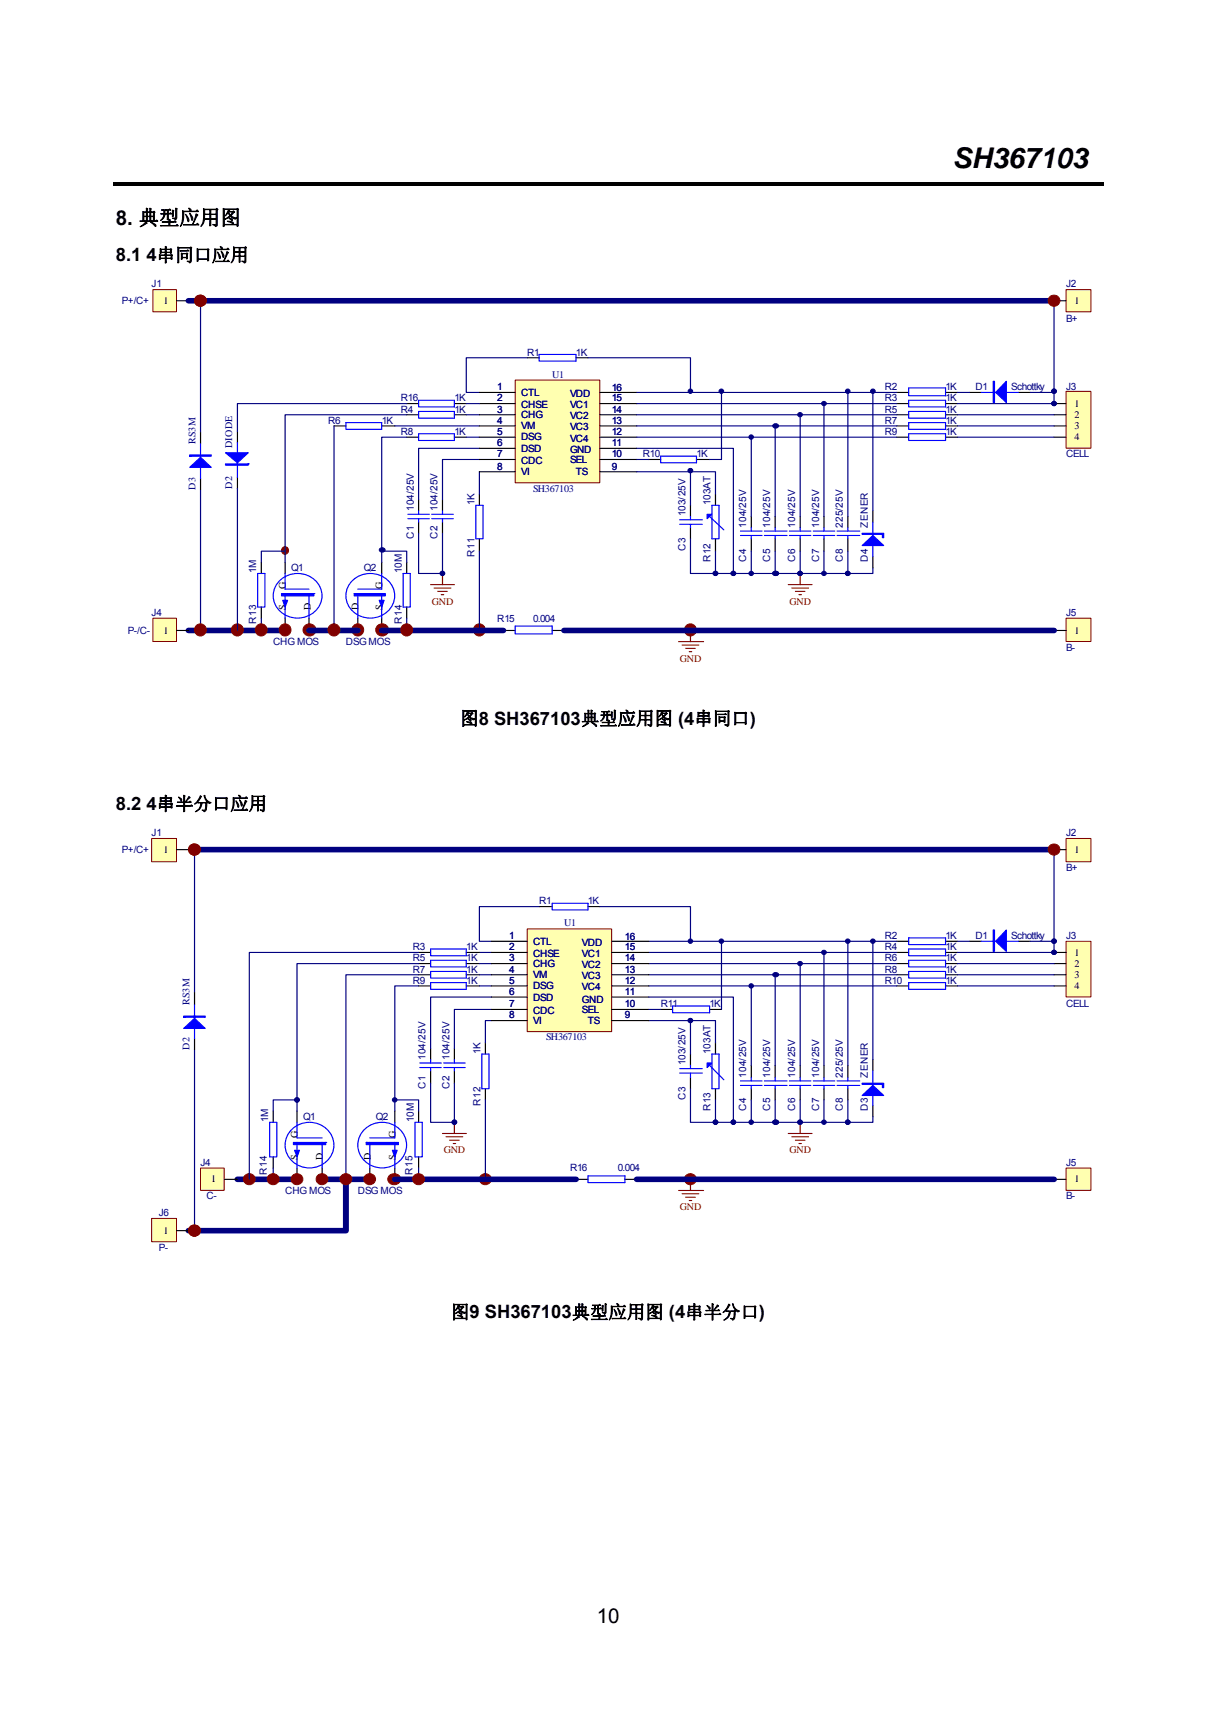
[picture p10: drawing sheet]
<svg xmlns="http://www.w3.org/2000/svg" width="210mm" height="297mm" viewBox="0 0 210 297" stroke-linecap="round" stroke-linejoin="round" font-family="sans-serif">
<path d="M19.5 31.5h171.1v.5h-171.1z" fill="#000"/>
<path d="M49.2 97.1v1.9M49.2 106.8v2.1M53.4 106.8v2.1M86.9 108.9h2.1M95.4 108.9h2" fill="none" stroke="#000" stroke-width=".2"/>
<path d="M49.2 99v2.7h4.2M48.4 100.2a4.3 4.3 0 0 1 4.5-.9 4.3 4.3 0 0 1 2.7 3.6 4.2 4.2 0 0 1-4.2 3.8 4.2 4.2 0 0 1-4.2-3.8 3.7 3.7 0 0 1 1.2-2.7zM49.2 102.5v4.3M53.4 102.5v4.3M89 108.1h6.4v1.4h-6.4z" fill="none" stroke="#00f" stroke-width=".2"/>
<g fill="#00f" stroke="#00f" stroke-width=".2">
<path d="M48.8 103.7h.9l-.5 1.1z"/>
<path d="M48.6 102.5h5.6v.4h-5.6z" fill-rule="evenodd"/>
</g>
<path d="M184.1 106.8h4.3v4h-4.3z" fill="#ffffb0"/>
<path d="M184.1 106.8h4.3v4h-4.3z" fill="none" stroke="#800000" stroke-width=".17"/>
<path d="M182 108.9h2.1" fill="none" stroke="#000" stroke-width=".2"/>
<path d="M32.6 108.9h16.6" fill="none" stroke="#000080" stroke-width="1"/>
<path d="M26.4 106.8h4.1v4h-4.1z" fill="#ffffb0"/>
<path d="M26.4 106.8h4.1v4h-4.1z" fill="none" stroke="#800000" stroke-width=".17"/>
<g fill="none" stroke="#000" stroke-width=".2">
<path d="M57.7 73.6h2M65.9 73.6h2.3M70.2 71.6h2.1M70.2 75.5h2.1M78.5 71.6h2M78.5 75.5h2M91 61.8h2.1M99.5 61.8h2M154.9 67.8h2M154.9 69.7h2M154.9 71.6h2M154.9 73.6h2"/>
<path d="M163.3 67.8h2.1M163.3 69.7h2.1M163.3 71.6h2.1M163.3 73.6h2.1M45.1 97.1v1.9M119.2 87.3v1.9M119.2 91.1v1.9M123.5 85.3v2M123.5 93v2.2M133.9 89.2v1.9M133.9 93v2.2M138.2 89.2v1.9"/>
<path d="M138.2 93v2.2M142.3 89.2v1.9M142.3 93v2.2M146.4 89.2v1.9M146.4 93v2.2M30.5 108.9h2.1M45.1 104.8v2"/>
</g>
<g fill="none" stroke="#00f" stroke-width=".2">
<path d="M59.7 73h6.2v1.1h-6.2zM72.3 74.9h6.2v1.2h-6.2zM72.3 71.1h6.2v1.1h-6.2zM93.1 61.2h6.4v1.2h-6.4zM156.9 67h6.4v1.3h-6.4zM156.9 69.1h6.4v1.2h-6.4zM156.9 71.1h6.4v1.1h-6.4zM156.9 73h6.4v1.1h-6.4zM44.5 99h1.2v5.8h-1.2zM117.4 89.8h3.9M117.4 90.6h3.9M119.2 89.2v.6"/>
<path d="M119.2 90.6v.5M122.5 89.2l2.5 2.3M122.9 87.3h1.3v5.7h-1.3zM132 92.5h3.9M132 91.7h3.9M133.9 91.1v.6M133.9 92.5v.5M136.3 92.5h3.7M136.3 91.7h3.7M138.2 91.1v.6M138.2 92.5v.5M140.4 92.5h3.7"/>
<path d="M140.4 91.7h3.7M142.3 91.1v.6M142.3 92.5v.5M144.5 92.5h4M144.5 91.7h4M146.4 91.1v.6M146.4 92.5v.5"/>
</g>
<path d="M117.2 110.8h4.3M117.8 111.4h2.9M118.4 112h1.7M119 112.5h.4M119.2 108.9v1.9" fill="none" stroke="#800000" stroke-width=".2"/>
<path d="M68.2 73.6h14.6M80.5 71.6h2.3M80.5 75.5h2.3M133.9 73.6v15.6M138.2 71.6v17.6M142.3 69.7v19.5M146.4 67.8v21.4M119.2 93v6h4.3v-3.8M123.5 85.3v-3.8h-4.3v5.8M138.2 95.2v3.8M142.3 95.2v3.8" fill="none" stroke="#000080" stroke-width=".2"/>
<g fill="#000080" stroke="#000080" stroke-width=".17">
<path d="M133.5 73.4a.56 .56 0 0 1 1 .2 .48 .48 0 0 1-.6 .3 .48 .48 0 0 1-.4-.5z" fill-rule="evenodd"/>
<circle cx="138.2" cy="71.6" r=".39"/>
<circle cx="142.3" cy="69.7" r=".39"/>
<circle cx="146.4" cy="67.6" r=".39"/>
<circle cx="119.2" cy="81.3" r=".38"/>
<circle cx="142.3" cy="99" r=".39"/>
<circle cx="138.2" cy="99" r=".39"/>
<circle cx="123.6" cy="99" r=".39"/>
</g>
<path d="M122.1 88.8h.8l-.8 .8z" fill="#00f" stroke="#00f" stroke-width=".2"/>
<path d="M26.4 50h4.1v3.8h-4.1z" fill="#ffffb0"/>
<path d="M26.4 50h4.1v3.8h-4.1z" fill="none" stroke="#800000" stroke-width=".17"/>
<path d="M30.5 51.9h2.1" fill="none" stroke="#000" stroke-width=".2"/>
<path d="M32.6 51.9h149.4" fill="none" stroke="#000080" stroke-width="1"/>
<path d="M184.1 50h4.3v3.8h-4.3z" fill="#ffffb0"/>
<path d="M184.1 50h4.3v3.8h-4.3z" fill="none" stroke="#800000" stroke-width=".17"/>
<path d="M182 51.9h2.1M154.9 75.5h2M163.3 75.5h2.1M65.9 97.1v1.9M61.8 106.8v2.1M65.9 106.8v2.1" fill="none" stroke="#000" stroke-width=".2"/>
<path d="M182 51.9v15.9M70.2 75.5h-4.3v21.6M91 61.8h-10.5v6h2.3M133.9 95.2v3.8h12.5v-3.8M45.1 106.8v2.1" fill="none" stroke="#000080" stroke-width=".2"/>
<g fill="#000080" stroke="#000080" stroke-width=".17">
<path d="M133.5 98.8a.58 .58 0 0 1 1 .2 .48 .48 0 0 1-.6 .4 .48 .48 0 0 1-.4-.6z" fill-rule="evenodd"/>
<circle cx="182" cy="67.6" r=".39"/>
<circle cx="138.2" cy="99" r=".39"/>
<circle cx="146.4" cy="99" r=".39"/>
<circle cx="41" cy="108.7" r=".39"/>
<circle cx="119.2" cy="108.7" r=".38"/>
<circle cx="182" cy="51.9" r=".39"/>
<circle cx="49.2" cy="95" r=".39"/>
</g>
<path d="M138.2 99v2M136.1 101h4.1M136.7 101.6h2.9M137.4 102.1h1.6M138 102.7h.4" fill="none" stroke="#800000" stroke-width=".2"/>
<g fill="#800000" stroke="#800000" stroke-width=".17">
<circle cx="41" cy="108.8" r="1.04"/>
<circle cx="119.2" cy="108.8" r="1.04"/>
<circle cx="182" cy="51.9" r="1"/>
<circle cx="49.2" cy="95" r=".63"/>
</g>
<path d="M156.9 74.9h6.4v1.2h-6.4zM65.9 99v2.7h-4.1M61 100.2a4.3 4.3 0 0 1 4.4-.9 4.3 4.3 0 0 1 2.8 3.6 4.2 4.2 0 0 1-4.3 3.8 4.2 4.2 0 0 1-4.2-3.8 3.7 3.7 0 0 1 1.3-2.7zM61.8 102.5v4.3M65.9 102.5v4.3" fill="none" stroke="#00f" stroke-width=".2"/>
<g fill="#00f" stroke="#00f" stroke-width=".2">
<path d="M65.5 103.7h.8l-.4 1.1z"/>
<path d="M61.2 102.5v.4h5.3v-.4z" fill-rule="evenodd"/>
</g>
<path d="M97.4 108.9h84.6" fill="none" stroke="#000080" stroke-width="1"/>
<path d="M184.1 67.6h4.3v9.8h-4.3z" fill="#ffffb0"/>
<path d="M184.1 67.6h4.3v9.8h-4.3z" fill="none" stroke="#800000" stroke-width=".17"/>
<path d="M182 69.7h2.1M182 71.6h2.1M182 73.6h2.1M182 75.5h2.1M72.3 86.3v1.9M72.3 90.2v1.9M76.4 86.3v1.9M76.4 90.2v1.9M82.8 85.3v2M82.8 93v2.2M129.7 89.2v1.9M129.7 93v2.2" fill="none" stroke="#000" stroke-width=".2"/>
<g fill="#000080" stroke="#000080" stroke-width=".17">
<circle cx="182" cy="69.7" r=".39"/>
<circle cx="129.7" cy="75.5" r=".39"/>
<circle cx="129.7" cy="99" r=".38"/>
<circle cx="119.2" cy="67.6" r=".39"/>
<circle cx="76.4" cy="99" r=".38"/>
<circle cx="82.8" cy="108.7" r=".39"/>
<circle cx="45.1" cy="108.7" r=".39"/>
</g>
<g fill="none" stroke="#00f" stroke-width=".2">
<path d="M70.4 88.8h3.7M70.4 89.6h3.7M72.3 88.2v.6M72.3 89.6v.6M74.5 88.8h3.8M74.5 89.6h3.8M76.4 88.2v.6M76.4 89.6v.6M82.2 87.3h1.2v5.7h-1.2zM127.9 92.5h3.7M127.9 91.7h3.7M129.7 91.1v.6"/>
<path d="M129.7 92.5v.5"/>
</g>
<path d="M82.8 79.4h-6.4v6.9M82.8 77.4h-10.5v8.9M101.5 61.8h17.7v6M129.7 75.5v13.7M72.3 92.1v6.9h4.1v-6.9M82.8 81.5v3.8M82.8 95.2v13.7M129.7 95.2v3.8" fill="none" stroke="#000080" stroke-width=".2"/>
<path d="M76.4 99v2M74.4 101h4.1M75 101.6h2.9M75.6 102.1h1.6M76.2 102.7h.4" fill="none" stroke="#800000" stroke-width=".2"/>
<g fill="#800000" stroke="#800000" stroke-width=".17">
<circle cx="82.8" cy="108.8" r="1.03"/>
<circle cx="45.1" cy="108.8" r="1.03"/>
<circle cx="49.2" cy="108.8" r="1.03"/>
<circle cx="53.5" cy="108.8" r="1.09"/>
<circle cx="61.8" cy="108.8" r="1.03"/>
<circle cx="66" cy="108.8" r="1.09"/>
</g>
<path d="M89 65.7h14.6v17.7h-14.6z" fill="#ffffb0"/>
<path d="M89 65.6h14.6v17.8h-14.6z" fill="none" stroke="#800000" stroke-width=".17"/>
<g fill="none" stroke="#000" stroke-width=".2">
<path d="M34.6 74.7v1.9M41 74.5v2M70.2 69.7h2.1M78.5 69.7h2M82.8 67.8h6.2M82.8 69.7h6.2M82.8 71.6h6.2M82.8 73.6h6.2M82.8 75.5h6.2M82.8 77.4h6.2M82.8 79.4h6.2M103.6 67.8h6.4"/>
<path d="M103.6 69.7h6.4M103.6 71.6h6.4M103.6 73.6h6.4M103.6 75.5h6.4M103.6 77.4h6.4M103.6 79.4h6.4M112 79.4h2.1M120.3 79.4h2.2M167.4 67.8h2.1M175.9 67.8h2M34.6 82.6v2M41 82.4v2"/>
<path d="M70.2 97.1v1.9M82.8 81.5h6.2M103.6 81.5h6.4M150.7 88.2v2M150.7 96.1v2M70.2 104.8v2M51.3 191.9v1.9M51.3 201.7v2M55.6 201.7v2M99.5 203.7h2M107.9 203.7h2.1"/>
</g>
<path d="M53.4 108.9h8.4M65.9 108.9h21" fill="none" stroke="#000080" stroke-width="1"/>
<path d="M34.6 76.6v6M41 76.5v5.9M72.3 69.1h6.2v1.2h-6.2zM114.1 78.8h6.2v1.1h-6.2zM169.5 67.8h6.4M69.6 99h1.2v5.8h-1.2zM150.7 90.2v5.9M50.5 195a4.3 4.3 0 0 1 4.4-.9 4.3 4.3 0 0 1 2.8 3.7 4.2 4.2 0 0 1-4.3 3.9 4.2 4.2 0 0 1-4.2-3.9 3.8 3.8 0 0 1 1.3-2.8zM51.3 193.8v2.7h4.3M51.3 197.3v4.4M55.6 197.3v4.4M101.5 203.1h6.4v1.1h-6.4z" fill="none" stroke="#00f" stroke-width=".2"/>
<g fill="#00f" stroke="#00f" stroke-width=".2">
<path d="M148.9 94.2l1.8-1.7 1.9 1.7z"/>
<path d="M173.8 65.8v3.7l-1.9-1.7z"/>
<path d="M32.8 80.7l1.8-1.7 1.9 1.7z"/>
<path d="M38.9 78.2h4l-1.9 1.7z"/>
<path d="M50.9 198.6h.8l-.4 1.2z"/>
<path d="M148.9 92.1h3.7v.8h-.2v-.6h-3.5z" fill-rule="evenodd"/>
<path d="M171.5 65.8h.2v3.7h-.2z" fill-rule="evenodd"/>
<path d="M32.8 78.6h3.7v.2h-3.7z" fill-rule="evenodd"/>
<path d="M38.9 80.1h4v.2h-4z" fill-rule="evenodd"/>
<path d="M50.7 197.3h5.5v.4h-5.5z" fill-rule="evenodd"/>
</g>
<g fill="none" stroke="#000080" stroke-width=".2">
<path d="M34.6 51.9v22.8M57.7 73.6v35.3M70.2 71.6h-21v23.6h-4.1v1.9M70.2 69.7h-29.2v4.8M80.5 69.7h2.3M110 73.6h44.9M110 69.7h44.9M110 67.8h44.9M110 71.6h44.9M110 75.5h44.9M110 79.4h2M110 77.4h16.6v21.6h7.3"/>
<path d="M124.6 67.8v11.6h-2.1M150.7 67.8v20.4M165.4 71.6h16.6M165.4 73.6h16.6M165.4 75.5h16.6M165.4 67.8h2M177.9 67.8h4.1v1.9h-16.6M34.6 84.6v24.3M41 84.4v24.5M49.2 95.2v1.9M65.9 95.2h4.3v1.9M110 81.5h9.2"/>
<path d="M123.5 99h3.1M150.7 98.1v.9h-4.3M70.2 106.8v2.1"/>
</g>
<g fill="#000080" stroke="#000080" stroke-width=".17">
<path d="M65.6 94.8a.56 .56 0 0 1 .9 .2 .48 .48 0 0 1-.6 .3 .48 .48 0 0 1-.3-.5z" fill-rule="evenodd"/>
<path d="M133.5 98.8a.58 .58 0 0 1 1 .2 .48 .48 0 0 1-.6 .4 .48 .48 0 0 1-.4-.6z" fill-rule="evenodd"/>
<circle cx="182" cy="67.6" r=".39"/>
<circle cx="182" cy="69.7" r=".39"/>
<circle cx="150.7" cy="67.6" r=".39"/>
<circle cx="146.4" cy="99" r=".39"/>
<circle cx="123.6" cy="99" r=".39"/>
<circle cx="126.7" cy="99" r=".39"/>
<circle cx="34.6" cy="108.7" r=".39"/>
<circle cx="34.6" cy="51.9" r=".39"/>
<circle cx="70.2" cy="108.7" r=".39"/>
<circle cx="119.2" cy="81.3" r=".38"/>
<circle cx="124.6" cy="67.6" r=".39"/>
<circle cx="57.7" cy="108.7" r=".39"/>
</g>
<g fill="#800000" stroke="#800000" stroke-width=".17">
<circle cx="34.6" cy="108.8" r="1.03"/>
<circle cx="34.6" cy="51.9" r="1"/>
<circle cx="70.2" cy="108.8" r="1.03"/>
<circle cx="57.7" cy="108.8" r="1.04"/>
</g>
<path d="M184.1 201.7h4.3v3.9h-4.3z" fill="#ffffb0"/>
<path d="M184.1 201.7h4.3v3.9h-4.3z" fill="none" stroke="#800000" stroke-width=".17"/>
<path d="M182 203.7h2.1" fill="none" stroke="#000" stroke-width=".2"/>
<path d="M41 203.7h10.3M55.6 203.7h8.3" fill="none" stroke="#000080" stroke-width="1"/>
<path d="M34.6 201.7h4.1v3.9h-4.1z" fill="#ffffb0"/>
<path d="M34.6 201.7h4.1v3.9h-4.1z" fill="none" stroke="#800000" stroke-width=".17"/>
<g fill="none" stroke="#000" stroke-width=".2">
<path d="M93.1 156.6h2.3M101.5 156.6h2.1M72.3 164.5h2.1M72.3 166.4h2.1M72.3 168.3h2.1M72.3 170.3h2.1M80.5 164.5h2.3M80.5 166.4h2.3M80.5 168.3h2.3M80.5 170.3h2.3M154.9 162.6h2M154.9 164.5h2"/>
<path d="M154.9 166.4h2M154.9 168.3h2M163.3 162.6h2.1M163.3 164.5h2.1M163.3 166.4h2.1M163.3 168.3h2.1M47.2 191.9v1.9M47.2 199.8v1.9M119.2 182v2M119.2 186.1v1.9M123.5 180.1v1.9M123.5 188v1.9"/>
<path d="M133.9 184v2.1M133.9 188v1.9M138.2 184v2.1M138.2 188v1.9M142.3 184v2.1M142.3 188v1.9M146.4 184v2.1M146.4 188v1.9M38.7 203.7h2.3"/>
</g>
<g fill="none" stroke="#00f" stroke-width=".2">
<path d="M95.4 156h6.1v1.1h-6.1zM74.4 169.7h6.1v1.2h-6.1zM74.4 167.8h6.1v1.1h-6.1zM74.4 165.8h6.1v1.2h-6.1zM74.4 163.9h6.1v1.2h-6.1zM156.9 162h6.4v1.1h-6.4zM156.9 163.9h6.4v1.2h-6.4zM156.9 165.8h6.4v1.2h-6.4zM156.9 167.8h6.4v1.1h-6.4zM46.6 193.8h1.2v6h-1.2zM117.4 184.6h3.9M117.4 185.3h3.9"/>
<path d="M119.2 184v.6M119.2 185.3v.8M122.5 184l2.5 2.5M122.9 182h1.3v6h-1.3zM132 187.5h3.9M132 186.7h3.9M133.9 186.1v.6M133.9 187.5v.5M136.3 187.5h3.7M136.3 186.7h3.7M138.2 186.1v.6M138.2 187.5v.5"/>
<path d="M140.4 187.5h3.7M140.4 186.7h3.7M142.3 186.1v.6M142.3 187.5v.5M144.5 187.5h4M144.5 186.7h4M146.4 186.1v.6M146.4 187.5v.5"/>
</g>
<path d="M117.2 205.6h4.3M117.8 206.2h2.9M118.4 206.8h1.7M119 207.3h.4M119.2 203.7v1.9" fill="none" stroke="#800000" stroke-width=".2"/>
<path d="M82.8 164.5h2.1M82.8 166.4h2.1M82.8 168.3h2.1M82.8 170.3h2.1M133.9 168.3v15.7M138.2 166.4v17.6M142.3 164.5v19.5M146.4 162.6v21.4M119.2 188v5.8h4.3v-3.9M123.5 180.1v-3.8h-4.3v5.7M138.2 189.9v3.9M142.3 189.9v3.9" fill="none" stroke="#000080" stroke-width=".2"/>
<g fill="#000080" stroke="#000080" stroke-width=".17">
<path d="M133.5 168.1a.58 .58 0 0 1 1 .2 .48 .48 0 0 1-.6 .4 .48 .48 0 0 1-.4-.6z" fill-rule="evenodd"/>
<circle cx="138.2" cy="166.4" r=".39"/>
<circle cx="142.3" cy="164.5" r=".39"/>
<circle cx="146.4" cy="162.5" r=".39"/>
<circle cx="119.2" cy="176.2" r=".38"/>
<circle cx="142.3" cy="193.8" r=".39"/>
<circle cx="138.2" cy="193.8" r=".39"/>
<circle cx="123.6" cy="193.8" r=".39"/>
</g>
<path d="M122.1 183.6h.8l-.8 .8z" fill="#00f" stroke="#00f" stroke-width=".2"/>
<path d="M26.2 144.8h4.3v4h-4.3z" fill="#ffffb0"/>
<path d="M26.2 144.8h4.3v4h-4.3z" fill="none" stroke="#800000" stroke-width=".17"/>
<path d="M30.5 146.7h2.1" fill="none" stroke="#000" stroke-width=".2"/>
<path d="M33.6 146.7h148.4" fill="none" stroke="#000080" stroke-width="1"/>
<path d="M184.1 144.8h4.3v4h-4.3z" fill="#ffffb0"/>
<path d="M184.1 144.8h4.3v4h-4.3z" fill="none" stroke="#800000" stroke-width=".17"/>
<path d="M182 146.7h2.1M154.9 170.3h2M163.3 170.3h2.1M68.2 191.9v1.9M63.9 201.7v2M68.2 201.7v2" fill="none" stroke="#000" stroke-width=".2"/>
<path d="M93.1 156.6h-10.3v6h2.1M182 146.7v15.9M72.3 170.3h-4.1v21.6M112 162.6h42.9M112 164.5h42.9M112 166.4h42.9M112 168.3h42.9M112 170.3h42.9M133.9 189.9v3.9h12.5v-3.9M47.2 201.7v2" fill="none" stroke="#000080" stroke-width=".2"/>
<g fill="#000080" stroke="#000080" stroke-width=".17">
<path d="M133.5 193.6a.56 .56 0 0 1 1 .2 .48 .48 0 0 1-.6 .4 .48 .48 0 0 1-.4-.6z" fill-rule="evenodd"/>
<circle cx="182" cy="162.5" r=".39"/>
<circle cx="138.2" cy="193.8" r=".39"/>
<circle cx="146.4" cy="193.8" r=".39"/>
<circle cx="43.1" cy="203.6" r=".39"/>
<circle cx="119.2" cy="203.6" r=".39"/>
<circle cx="182" cy="146.7" r=".39"/>
</g>
<path d="M136.1 195.7h4.1M136.7 196.3h2.9M137.4 196.9h1.6M138 197.5h.4M138.2 193.8v1.9" fill="none" stroke="#800000" stroke-width=".2"/>
<g fill="#800000" stroke="#800000" stroke-width=".17">
<circle cx="43.1" cy="203.7" r=".99"/>
<circle cx="119.2" cy="203.7" r="1"/>
<circle cx="182" cy="146.7" r="1"/>
</g>
<path d="M156.9 169.7h6.4v1.2h-6.4zM63 195a4.3 4.3 0 0 1 4.5-.9 4.3 4.3 0 0 1 2.7 3.7 4.2 4.2 0 0 1-4.2 3.9 4.2 4.2 0 0 1-4.2-3.9 3.8 3.8 0 0 1 1.2-2.8zM63.9 197.3v4.4M68.2 193.8v2.7h-4.3M68.2 197.3v4.4" fill="none" stroke="#00f" stroke-width=".2"/>
<g fill="#00f" stroke="#00f" stroke-width=".2">
<path d="M67.8 198.6h.8l-.4 1.2z"/>
<path d="M63.2 197.3v.4h5.6v-.4z" fill-rule="evenodd"/>
</g>
<path d="M110 203.7h72" fill="none" stroke="#000080" stroke-width="1"/>
<path d="M184.1 162.6h4.3v9.6h-4.3z" fill="#ffffb0"/>
<path d="M184.1 162.6h4.3v9.6h-4.3z" fill="none" stroke="#800000" stroke-width=".17"/>
<path d="M182 164.5h2.1M182 166.4h2.1M182 168.3h2.1M182 170.3h2.1M74.4 181.1v1.9M74.4 184.9v2.2M78.5 181.1v1.9M78.5 184.9v2.2M83.8 180.1v1.9M83.8 188v1.9M129.7 184v2.1M129.7 188v1.9" fill="none" stroke="#000" stroke-width=".2"/>
<g fill="#000080" stroke="#000080" stroke-width=".17">
<circle cx="182" cy="164.5" r=".39"/>
<circle cx="129.7" cy="170.3" r=".39"/>
<circle cx="129.7" cy="193.8" r=".39"/>
<circle cx="119.2" cy="162.5" r=".39"/>
<circle cx="119.2" cy="176.2" r=".38"/>
<circle cx="78.5" cy="193.8" r=".39"/>
<circle cx="83.8" cy="203.6" r=".39"/>
<circle cx="47.2" cy="203.6" r=".39"/>
</g>
<g fill="none" stroke="#00f" stroke-width=".2">
<path d="M72.5 183.6h3.7M72.5 184.4h3.7M74.4 183v.6M74.4 184.4v.5M76.6 183.6h3.7M76.6 184.4h3.7M78.5 183v.6M78.5 184.4v.5M83.2 182h1.2v6h-1.2zM127.9 187.5h3.7M127.9 186.7h3.7M129.7 186.1v.6"/>
<path d="M129.7 187.5v.5"/>
</g>
<path d="M103.6 156.6h15.6v6M84.9 174.3h-6.4v6.8M84.9 176.3h-1.1v3.8M84.9 172.2h-10.5v8.9M112 176.3h7.2M129.7 170.3v13.7M74.4 187.1v6.7h4.1v-6.7M83.8 189.9v13.8M129.7 189.9v3.9" fill="none" stroke="#000080" stroke-width=".2"/>
<path d="M76.4 195.7h4.1M77 196.3h2.9M77.6 196.9h1.7M78.3 197.5h.4M78.5 193.8v1.9" fill="none" stroke="#800000" stroke-width=".2"/>
<g fill="#800000" stroke="#800000" stroke-width=".17">
<path d="M67.2 203.1a1.12 1.12 0 0 1 1.3-.3 1.12 1.12 0 0 1 .6 1.1 1.11 1.11 0 0 1-1.3 .7 1.11 1.11 0 0 1-.8-1.3z" fill-rule="evenodd"/>
<circle cx="83.8" cy="203.7" r="1"/>
<circle cx="47.2" cy="203.7" r="1"/>
<circle cx="51.3" cy="203.7" r=".99"/>
<circle cx="55.6" cy="203.7" r=".99"/>
<circle cx="63.9" cy="203.7" r=".99"/>
</g>
<path d="M91.1 160.4h14.5v17.8h-14.5z" fill="#ffffb0"/>
<path d="M91 160.4h14.6v17.8h-14.6z" fill="none" stroke="#800000" stroke-width=".17"/>
<g fill="none" stroke="#000" stroke-width=".2">
<path d="M84.9 162.6h6.1M84.9 164.5h6.1M84.9 166.4h6.1M84.9 168.3h6.1M84.9 170.3h6.1M84.9 172.2h6.1M84.9 174.3h6.1M84.9 176.3h6.1M105.6 162.6h6.4M105.6 164.5h6.4M105.6 166.4h6.4M105.6 168.3h6.4"/>
<path d="M105.6 170.3h6.4M105.6 172.2h6.4M105.6 174.3h6.4M105.6 176.3h6.4M167.4 162.6h2.1M175.9 162.6h2M150.7 183v1.9M150.7 190.9v1.9"/>
</g>
<path d="M59.7 203.7v8.8h-27.1M68.2 203.7h31.3" fill="none" stroke="#000080" stroke-width="1"/>
<path d="M169.5 162.6h6.4M150.7 184.9v6" fill="none" stroke="#00f" stroke-width=".2"/>
<g fill="#00f" stroke="#00f" stroke-width=".2">
<path d="M148.9 189.2l1.8-1.7 1.9 1.7z"/>
<path d="M173.8 160.6v3.7l-1.9-1.7z"/>
<path d="M148.9 187.1h3.7v.7h-.2v-.5h-3.5z" fill-rule="evenodd"/>
<path d="M171.5 160.6h.2v3.7h-.2z" fill-rule="evenodd"/>
</g>
<path d="M72.3 164.5h-29.2v39.2M72.3 168.3h-12.6v35.4M112 172.2h14.6v21.6h7.3M150.7 162.6v20.4M165.4 166.4h16.6M165.4 168.3h16.6M165.4 170.3h16.6M165.4 162.6h2M177.9 162.6h4.1v1.9h-16.6M123.5 193.8h3.1M150.7 192.8v1h-4.3" fill="none" stroke="#000080" stroke-width=".2"/>
<g fill="#000080" stroke="#000080" stroke-width=".17">
<path d="M133.5 193.6a.56 .56 0 0 1 1 .2 .48 .48 0 0 1-.6 .4 .48 .48 0 0 1-.4-.6z" fill-rule="evenodd"/>
<circle cx="182" cy="162.5" r=".39"/>
<circle cx="182" cy="164.5" r=".39"/>
<circle cx="150.7" cy="162.5" r=".39"/>
<circle cx="146.4" cy="193.8" r=".39"/>
<circle cx="123.6" cy="193.8" r=".39"/>
<circle cx="126.6" cy="193.8" r=".39"/>
<circle cx="59.7" cy="203.6" r=".39"/>
</g>
<circle cx="59.8" cy="203.7" r=".99" fill="#800000" stroke="#800000" stroke-width=".17"/>
<path d="M26.2 210.4h4.3v4h-4.3z" fill="#ffffb0"/>
<path d="M26.2 210.4h4.3v4h-4.3z" fill="none" stroke="#800000" stroke-width=".17"/>
<path d="M33.6 171.4v2.1M33.6 179.3v2M114.1 174.3h2M122.5 174.3h2.1M72.3 191.9v1.9M72.3 199.8v1.9M30.5 212.5h2.1" fill="none" stroke="#000" stroke-width=".2"/>
<path d="M33.6 146.7v24.7M72.3 166.4h-21v23.5h-4.1v2M112 174.3h2.1M124.6 162.6v11.7M33.6 181.3v31.2M51.3 189.9v2M68.2 189.9h4.1v2M72.3 201.7v2" fill="none" stroke="#000080" stroke-width=".2"/>
<g fill="#000080" stroke="#000080" stroke-width=".17">
<circle cx="51.3" cy="189.9" r=".39"/>
<circle cx="33.6" cy="212.5" r=".39"/>
<circle cx="68.2" cy="189.9" r=".39"/>
<circle cx="72.3" cy="203.6" r=".39"/>
<circle cx="124.6" cy="162.5" r=".39"/>
</g>
<g fill="#800000" stroke="#800000" stroke-width=".17">
<circle cx="33.6" cy="212.5" r="1"/>
<circle cx="33.6" cy="146.7" r="1"/>
<circle cx="72.3" cy="203.7" r=".99"/>
</g>
<path d="M33.6 173.5v5.8M116.1 173.7h6.4v1.2h-6.4zM71.7 193.8h1.2v6h-1.2z" fill="none" stroke="#00f" stroke-width=".2"/>
<g fill="#00f" stroke="#00f" stroke-width=".2">
<path d="M31.7 177.6l1.9-1.7 1.8 1.7z"/>
<path d="M31.7 175.5h3.7v.2h-3.7z" fill-rule="evenodd"/>
</g>
<text font-size="4.9" x="164.5" y="29">SH367103</text>
<g font-size="3.5">
<text x="20" y="38.8">8. 典型应用图</text>
<text x="103" y="280.4">10</text>
</g>
<g font-size="3.2">
<text x="20" y="45.1">8.1 4串同口应用</text>
<text x="79.5" y="125.2">图8 SH367103典型应用图 (4串同口)</text>
<text x="20" y="139.9">8.2 4串半分口应用</text>
<text x="77.9" y="227.7">图9 SH367103典型应用图 (4串半分口)</text>
</g>
<g font-size="1.7" fill="#000080">
<text x="21" y="52.5">P+/C+</text>
<text x="26.2" y="49.6">J1</text>
<text x="184.1" y="49.6">J2</text>
<text x="184.1" y="55.6">B+</text>
<text x="91" y="61.4">R1</text>
<text x="95.4" y="65.2">U1</text>
<text x="99.5" y="61.4">1K</text>
<text x="69.2" y="71.2">R4</text>
<text x="69.2" y="69.3">R16</text>
<text x="78.5" y="69.3">1K</text>
<text x="78.5" y="71.2">1K</text>
<text x="85.9" y="67.4">1</text>
<text x="85.9" y="69.3">2</text>
<text x="85.9" y="71.2">3</text>
<text x="90" y="68.3">CTL</text>
<text x="90" y="70.5">CHSE</text>
<text x="98.4" y="70.5">VC1</text>
<text x="98.4" y="68.5">VDD</text>
<text x="105.6" y="71.2">14</text>
<text x="105.6" y="69.3">15</text>
<text x="105.6" y="67.6">16</text>
<text x="152.8" y="67.4">R2</text>
<text x="152.8" y="69.3">R3</text>
<text x="152.8" y="71.2">R5</text>
<text x="163.3" y="67.4">1K</text>
<text x="163.3" y="69.3">1K</text>
<text x="163.3" y="71.2">1K</text>
<text x="168.4" y="67.4">D1</text>
<text x="174.6" y="67.4">Schottky</text>
<text x="184.1" y="67.4">J3</text>
<text x="33.7" y="76.6" transform="rotate(-90 33.7 76.6)">RS3M</text>
<text x="40.1" y="77.4" transform="rotate(-90 40.1 77.4)">DIODE</text>
<text x="56.6" y="73.2">R6</text>
<text x="65.9" y="73.2">1K</text>
<text x="69.2" y="75.1">R8</text>
<text x="78.5" y="75.1">1K</text>
<text x="85.9" y="73.2">4</text>
<text x="85.9" y="75.1">5</text>
<text x="85.9" y="77">6</text>
<text x="90" y="72.2">CHG</text>
<text x="90" y="74.1">VM</text>
<text x="90" y="76.1">DSG</text>
<text x="90" y="78">DSD</text>
<text x="98.4" y="76.3">VC4</text>
<text x="98.4" y="74.3">VC3</text>
<text x="98.4" y="72.4">VC2</text>
<text x="105.6" y="77">11</text>
<text x="105.6" y="75.1">12</text>
<text x="105.6" y="73.2">13</text>
<text x="152.8" y="73.2">R7</text>
<text x="152.8" y="75.1">R9</text>
<text x="163.3" y="73.2">1K</text>
<text x="163.3" y="75.1">1K</text>
<text x="85.9" y="79">7</text>
<text x="85.9" y="81.1">8</text>
<text x="90" y="80.1">CDC</text>
<text x="90" y="82.1">VI</text>
<text x="98.4" y="79.9">SEL</text>
<text x="98.4" y="78.2">GND</text>
<text x="99.5" y="82.1">TS</text>
<text x="105.6" y="81.1">9</text>
<text x="105.6" y="79">10</text>
<text x="111" y="79">R10</text>
<text x="120.3" y="79">1K</text>
<text x="184.1" y="79">CELL</text>
<text x="33.7" y="84.6" transform="rotate(-90 33.7 84.6)">D3</text>
<text x="40.1" y="84.4" transform="rotate(-90 40.1 84.4)">D2</text>
<text x="71.4" y="88.2" transform="rotate(-90 71.4 88.2)">104/25V</text>
<text x="75.5" y="88.2" transform="rotate(-90 75.5 88.2)">104/25V</text>
<text x="81.9" y="87.3" transform="rotate(-90 81.9 87.3)">1K</text>
<text x="92.1" y="84.9">SH367103</text>
<text x="118.4" y="89.2" transform="rotate(-90 118.4 89.2)">103/25V</text>
<text x="122.7" y="87.3" transform="rotate(-90 122.7 87.3)">103AT</text>
<text x="71.4" y="93" transform="rotate(-90 71.4 93)">C1</text>
<text x="75.5" y="93" transform="rotate(-90 75.5 93)">C2</text>
<text x="118.4" y="95.2" transform="rotate(-90 118.4 95.2)">C3</text>
<text x="128.9" y="91.1" transform="rotate(-90 128.9 91.1)">104/25V</text>
<text x="133" y="91.1" transform="rotate(-90 133 91.1)">104/25V</text>
<text x="137.3" y="91.1" transform="rotate(-90 137.3 91.1)">104/25V</text>
<text x="141.4" y="91.1" transform="rotate(-90 141.4 91.1)">104/25V</text>
<text x="145.5" y="91.1" transform="rotate(-90 145.5 91.1)">225/25V</text>
<text x="149.9" y="91.1" transform="rotate(-90 149.9 91.1)">ZENER</text>
<text x="44.3" y="99" transform="rotate(-90 44.3 99)">1M</text>
<text x="50.3" y="98.7">Q1</text>
<text x="62.8" y="98.7">Q2</text>
<text x="69.4" y="99" transform="rotate(-90 69.4 99)">10M</text>
<text x="81.9" y="96.1" transform="rotate(-90 81.9 96.1)">R11</text>
<text x="122.7" y="97.1" transform="rotate(-90 122.7 97.1)">R12</text>
<text x="128.9" y="97.1" transform="rotate(-90 128.9 97.1)">C4</text>
<text x="133" y="97.1" transform="rotate(-90 133 97.1)">C5</text>
<text x="137.3" y="97.1" transform="rotate(-90 137.3 97.1)">C6</text>
<text x="141.4" y="97.1" transform="rotate(-90 141.4 97.1)">C7</text>
<text x="145.5" y="97.1" transform="rotate(-90 145.5 97.1)">C8</text>
<text x="149.9" y="97.1" transform="rotate(-90 149.9 97.1)">D4</text>
<text x="26.2" y="106.4">J4</text>
<text x="44.3" y="107.7" transform="rotate(-90 44.3 107.7)">R13</text>
<text x="69.4" y="107.7" transform="rotate(-90 69.4 107.7)">R14</text>
<text x="85.9" y="107.3">R15</text>
<text x="92.1" y="107.3">0.004</text>
<text x="184.1" y="106.4">J5</text>
<text x="22.1" y="109.5">P-/C-</text>
<text x="47.2" y="111.4">CHG MOS</text>
<text x="59.7" y="111.4">DSG MOS</text>
<text x="184.1" y="112.4">B-</text>
<text x="21" y="147.3">P+/C+</text>
<text x="26.2" y="144.4">J1</text>
<text x="184.1" y="144.4">J2</text>
<text x="184.1" y="150.4">B+</text>
<text x="93.1" y="156.2">R1</text>
<text x="97.4" y="160">U1</text>
<text x="101.5" y="156.2">1K</text>
<text x="71.3" y="168">R7</text>
<text x="71.3" y="166">R5</text>
<text x="71.3" y="164.1">R3</text>
<text x="80.5" y="168">1K</text>
<text x="80.5" y="166">1K</text>
<text x="80.5" y="164.1">1K</text>
<text x="87.9" y="162.2">1</text>
<text x="87.9" y="164.1">2</text>
<text x="87.9" y="166">3</text>
<text x="87.9" y="168">4</text>
<text x="92.1" y="163.1">CTL</text>
<text x="92.1" y="165.2">CHSE</text>
<text x="92.1" y="167">CHG</text>
<text x="100.5" y="167.2">VC2</text>
<text x="100.5" y="165.2">VC1</text>
<text x="100.5" y="163.3">VDD</text>
<text x="107.9" y="168">13</text>
<text x="107.9" y="166">14</text>
<text x="107.9" y="164.1">15</text>
<text x="107.9" y="162.4">16</text>
<text x="152.8" y="162.2">R2</text>
<text x="152.8" y="164.1">R4</text>
<text x="152.8" y="166">R6</text>
<text x="152.8" y="168">R8</text>
<text x="163.3" y="162.2">1K</text>
<text x="163.3" y="164.1">1K</text>
<text x="163.3" y="166">1K</text>
<text x="163.3" y="168">1K</text>
<text x="168.4" y="162.2">D1</text>
<text x="174.6" y="162.2">Schottky</text>
<text x="184.1" y="162.2">J3</text>
<text x="32.7" y="173.5" transform="rotate(-90 32.7 173.5)">RS3M</text>
<text x="71.3" y="169.9">R9</text>
<text x="80.5" y="169.9">1K</text>
<text x="87.9" y="169.9">5</text>
<text x="87.9" y="171.8">6</text>
<text x="87.9" y="173.9">7</text>
<text x="92.1" y="168.9">VM</text>
<text x="92.1" y="170.9">DSG</text>
<text x="92.1" y="172.8">DSD</text>
<text x="100.5" y="173.2">GND</text>
<text x="100.5" y="171">VC4</text>
<text x="100.5" y="169.1">VC3</text>
<text x="107.9" y="173.9">10</text>
<text x="107.9" y="171.8">11</text>
<text x="107.9" y="169.9">12</text>
<text x="114.1" y="173.9">R11</text>
<text x="122.5" y="173.9">1K</text>
<text x="152.8" y="169.9">R10</text>
<text x="163.3" y="169.9">1K</text>
<text x="184.1" y="173.9">CELL</text>
<text x="87.9" y="175.9">8</text>
<text x="92.1" y="175.1">CDC</text>
<text x="92.1" y="176.8">VI</text>
<text x="94.3" y="179.7">SH367103</text>
<text x="100.5" y="174.9">SEL</text>
<text x="101.5" y="176.8">TS</text>
<text x="107.9" y="175.9">9</text>
<text x="32.7" y="181.3" transform="rotate(-90 32.7 181.3)">D2</text>
<text x="73.5" y="183" transform="rotate(-90 73.5 183)">104/25V</text>
<text x="77.6" y="183" transform="rotate(-90 77.6 183)">104/25V</text>
<text x="83" y="182" transform="rotate(-90 83 182)">1K</text>
<text x="118.4" y="184" transform="rotate(-90 118.4 184)">103/25V</text>
<text x="122.7" y="182" transform="rotate(-90 122.7 182)">103AT</text>
<text x="73.5" y="188" transform="rotate(-90 73.5 188)">C1</text>
<text x="77.6" y="188" transform="rotate(-90 77.6 188)">C2</text>
<text x="83" y="190.9" transform="rotate(-90 83 190.9)">R12</text>
<text x="118.4" y="189.9" transform="rotate(-90 118.4 189.9)">C3</text>
<text x="122.7" y="191.9" transform="rotate(-90 122.7 191.9)">R13</text>
<text x="128.9" y="191.9" transform="rotate(-90 128.9 191.9)">C4</text>
<text x="128.9" y="186.1" transform="rotate(-90 128.9 186.1)">104/25V</text>
<text x="133" y="191.9" transform="rotate(-90 133 191.9)">C5</text>
<text x="133" y="186.1" transform="rotate(-90 133 186.1)">104/25V</text>
<text x="137.3" y="191.9" transform="rotate(-90 137.3 191.9)">C6</text>
<text x="137.3" y="186.1" transform="rotate(-90 137.3 186.1)">104/25V</text>
<text x="141.4" y="191.9" transform="rotate(-90 141.4 191.9)">C7</text>
<text x="141.4" y="186.1" transform="rotate(-90 141.4 186.1)">104/25V</text>
<text x="145.5" y="191.9" transform="rotate(-90 145.5 191.9)">C8</text>
<text x="145.5" y="186.1" transform="rotate(-90 145.5 186.1)">225/25V</text>
<text x="149.9" y="191.9" transform="rotate(-90 149.9 191.9)">D3</text>
<text x="149.9" y="186.1" transform="rotate(-90 149.9 186.1)">ZENER</text>
<text x="46.3" y="193.8" transform="rotate(-90 46.3 193.8)">1M</text>
<text x="52.3" y="193.4">Q1</text>
<text x="64.9" y="193.4">Q2</text>
<text x="71.4" y="193.8" transform="rotate(-90 71.4 193.8)">10M</text>
<text x="34.6" y="201.3">J4</text>
<text x="46.1" y="202.9" transform="rotate(-90 46.1 202.9)">R14</text>
<text x="71.2" y="202.9" transform="rotate(-90 71.2 202.9)">R15</text>
<text x="98.4" y="202.3">R16</text>
<text x="106.7" y="202.3">0.004</text>
<text x="184.1" y="201.3">J5</text>
<text x="35.6" y="207.1">C-</text>
<text x="49.2" y="206.2">CHG MOS</text>
<text x="61.8" y="206.2">DSG MOS</text>
<text x="184.1" y="207.1">B-</text>
<text x="27.4" y="210">J6</text>
<text x="27.4" y="216">P-</text>
</g>
<g font-size="1.7">
<text x="28.2" y="52.5">1</text>
<text x="185.5" y="52.5">1</text>
<text x="185.5" y="70.2">1</text>
<text x="185.5" y="72.2">2</text>
<text x="185.5" y="74.1">3</text>
<text x="185.5" y="76">4</text>
<text x="49.4" y="101.7" transform="rotate(-90 49.4 101.7)">G</text>
<text x="66.1" y="101.7" transform="rotate(-90 66.1 101.7)">G</text>
<text x="49.4" y="105.4" transform="rotate(-90 49.4 105.4)">S</text>
<text x="53.7" y="105.4" transform="rotate(-90 53.7 105.4)">D</text>
<text x="61.9" y="105.4" transform="rotate(-90 61.9 105.4)">D</text>
<text x="66.1" y="105.4" transform="rotate(-90 66.1 105.4)">S</text>
<text x="28.2" y="109.4">1</text>
<text x="185.5" y="109.4">1</text>
<text x="28.2" y="147.3">1</text>
<text x="185.5" y="147.3">1</text>
<text x="185.5" y="165">1</text>
<text x="185.5" y="166.9">2</text>
<text x="185.5" y="168.9">3</text>
<text x="185.5" y="170.8">4</text>
<text x="51.4" y="196.5" transform="rotate(-90 51.4 196.5)">G</text>
<text x="68.3" y="196.5" transform="rotate(-90 68.3 196.5)">G</text>
<text x="51.4" y="200.4" transform="rotate(-90 51.4 200.4)">S</text>
<text x="55.8" y="200.4" transform="rotate(-90 55.8 200.4)">D</text>
<text x="64" y="200.4" transform="rotate(-90 64 200.4)">D</text>
<text x="68.3" y="200.4" transform="rotate(-90 68.3 200.4)">S</text>
<text x="36.5" y="204.2">1</text>
<text x="185.5" y="204.2">1</text>
<text x="28.2" y="213.1">1</text>
</g>
<g font-size="1.7" fill="#800000">
<text x="74.5" y="104.4">GND</text>
<text x="136.3" y="104.4">GND</text>
<text x="117.4" y="114.3">GND</text>
<text x="76.6" y="199.2">GND</text>
<text x="136.3" y="199.2">GND</text>
<text x="117.4" y="209">GND</text>
</g>
</svg>
